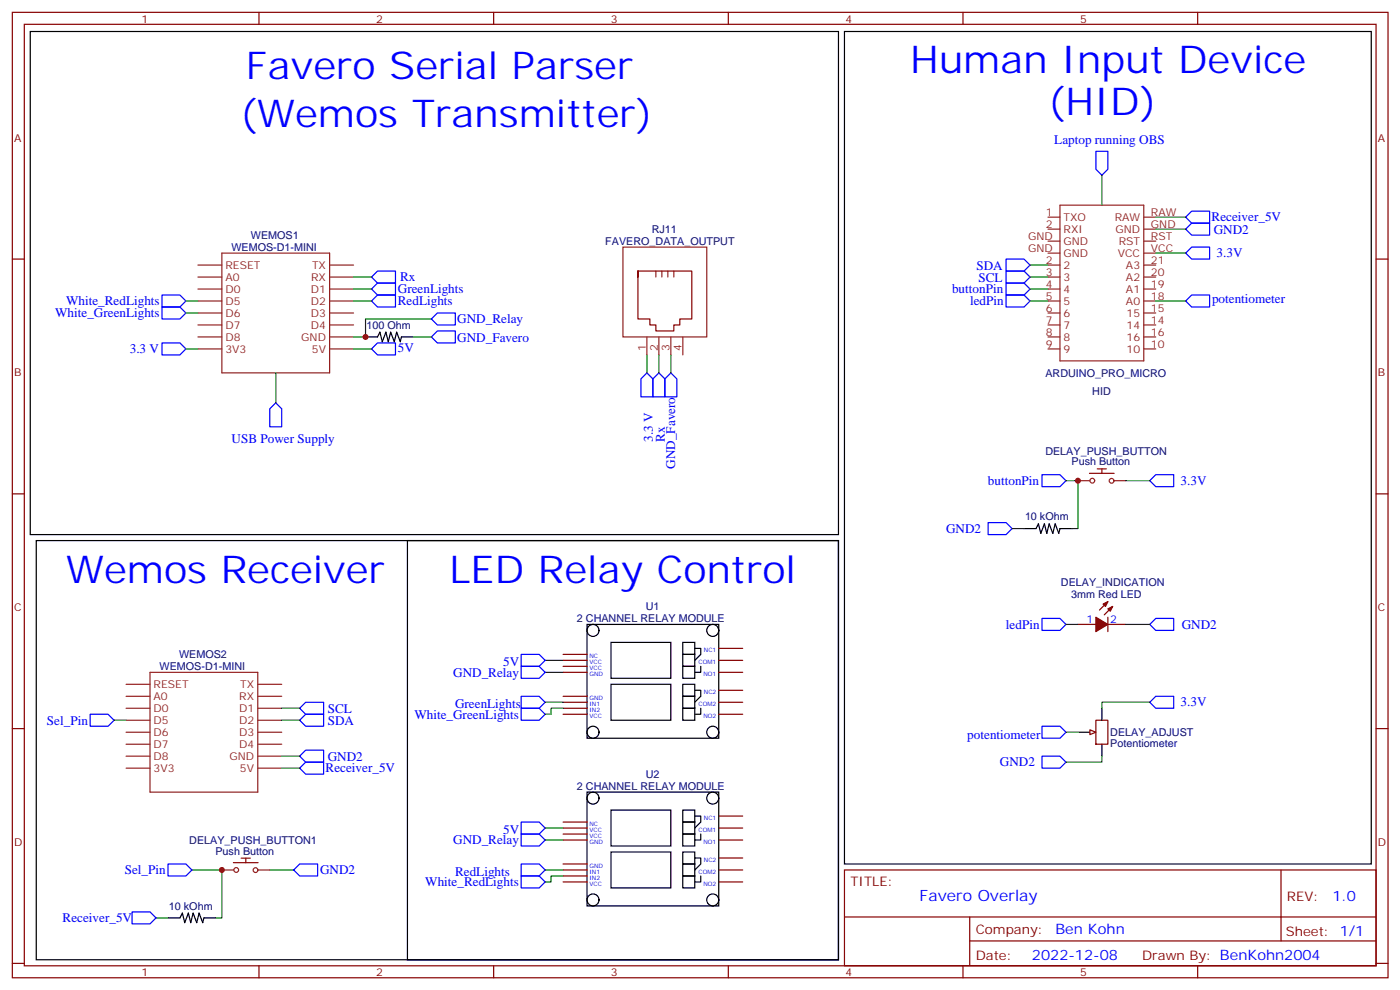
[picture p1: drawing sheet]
<svg xmlns="http://www.w3.org/2000/svg" width="413mm" height="292mm" viewBox="0 0 413 292" stroke-linecap="round" stroke-linejoin="round" font-family="sans-serif">
<g fill="none" stroke="#870000" stroke-width=".35">
<path d="M3.6 3.6h405.4v284.4h-405.4zM7.2 7.2h398.2v277.2h-398.2zM76.3 3.6v3.6M145.5 3.6v3.6M214.6 3.6v3.6M283.7 3.6v3.6M352.9 3.6v3.6M3.6 76.3h3.6M188 79.8h15.8v14.1h-3.5v1.8h-1.8v1.8h-5.2v-1.8h-1.8v-1.8h-3.5v-14.1v1.8M405.4 76.3h3.6M3.6 145.5h3.6M405.4 145.5h3.6"/>
<path d="M326.4 177.2l-2.4 2.5M327.8 178.6l-2.4 2.5M317.6 183.9h5.3M326.4 183.9h5.3M326.4 181.8v4.2M3.6 214.6h3.6M322.9 212.1h3.5v7.1h-3.5zM405.4 214.6h3.6M248.8 256.2h156.6v28.2h-156.6zM377.4 256.2v20.9M248.8 270.1h156.5M285.7 277.1h119.6"/>
<path d="M285.7 270.1v14.1M3.6 283.7h3.6M76.3 284.4v3.6M145.5 284.4v3.6M214.6 284.4v3.6M283.7 284.4v3.6M352.9 284.4v3.6M405.4 283.7h3.6"/>
</g>
<path d="M8.9 9.3h238.2v148.1h-238.2zM248.8 9.3h155.2v245.2h-155.2zM107.7 99.2h3.5l.7-1.4 .7 2.8 1.1-2.8 .7 2.8 .7-2.8 1.1 2.8 .7-2.8 1 2.8 .4-1.4h3.5M10.7 159.2h236.4v123.5h-236.4zM318 215.7h3.5M324.7 208.6v3.5M324.7 219.2v3.5" fill="none" stroke="#000" stroke-width=".35"/>
<g fill="none" stroke="#8c2424" stroke-width=".35">
<path d="M58.3 78.1h7.1M65.4 74.5h31.7v35.3h-31.7zM97.1 78.1h7.1M183.6 72.8h24.6v26.4h-24.6zM193.3 79.8v1.8M195 79.8v1.8M196.8 79.8v1.8M198.5 79.8v1.8M308.8 74.5h3.5M308.8 78.1h3.5M308.8 67.5h3.5M308.8 64h3.5"/>
<path d="M308.8 71h3.5M312.3 60.4h24.7v45.9h-24.7zM337 74.5h3.5M337 78.1h3.5M337 67.5h3.5M337 64h3.5M337 71h3.5M58.3 81.6h7.1M58.3 85.1h7.1M58.3 88.7h7.1M58.3 92.2h7.1M58.3 95.7h7.1"/>
<path d="M58.3 99.2h7.1M97.1 81.6h7.1M97.1 85.1h7.1M97.1 88.7h7.1M97.1 92.2h7.1M97.1 95.7h7.1M97.1 99.2h7.1M190.6 99.2v5.3M194.1 99.2v5.3M197.7 99.2v5.3M201.2 99.2v5.3M308.8 81.6h3.5"/>
<path d="M308.8 85.1h3.5M308.8 88.7h3.5M308.8 92.2h3.5M308.8 95.7h3.5M308.8 99.2h3.5M337 81.6h3.5M337 85.1h3.5M337 88.7h3.5M337 92.2h3.5M337 95.7h3.5M337 99.2h3.5M58.3 102.8h7.1"/>
<path d="M97.1 102.8h7.1M308.8 102.8h3.5M337 102.8h3.5M317.6 141.6h3.5M328.2 141.6h3.5M44.2 198h31.8v35.3h-31.8zM37.1 201.5h7.1M37.1 205.1h7.1M37.1 208.6h7.1M37.1 212.1h7.1M37.1 215.7h7.1M37.1 219.2h7.1"/>
<path d="M76 201.5h7M76 205.1h7M76 208.6h7M76 212.1h7M76 215.7h7M76 219.2h7M37.1 222.7h7.1M37.1 226.2h7.1M76 222.7h7M76 226.2h7"/>
<circle cx="321.8" cy="141.6" r=".71"/>
<circle cx="327.5" cy="141.6" r=".71"/>
</g>
<g fill="none" stroke="#00f" stroke-width=".35">
<path d="M322.9 44.6h3.5v5.2l-1.7 1.8-1.8-1.8zM296.4 76.3h5.3l1.8 1.8-1.8 1.7h-5.3zM296.4 79.8h5.3l1.8 1.8-1.8 1.8h-5.3zM349.4 67.5l1.7-1.8h5.3v3.6h-5.3zM109.5 81.6l1.7-1.8h5.3v3.6h-5.3zM127.1 99.2l1.8-1.7h5.3v3.5h-5.3zM47.7 101h5.3l1.8 1.8-1.8 1.7h-5.3zM81.2 118.6l1.8 1.8v5.3h-3.5v-5.3zM190.6 109.8l1.8 1.8v5.3h-3.6v-5.3zM194.1 109.8l1.8 1.8v5.3h-3.5v-5.3zM197.7 109.8l1.7 1.8v5.3h-3.5v-5.3zM88.3 208.6l1.8-1.8h5.3v3.6h-5.3z"/>
<path d="M88.3 212.1l1.8-1.7h5.3v3.5h-5.3zM90.1 220.9h5.3v3.6h-5.3l-1.8-1.8z"/>
</g>
<g fill="none" stroke="#008700" stroke-width=".35">
<path d="M324.7 51.6v8.8M303.5 78.1h5.3M340.5 67.5h8.9M104.2 81.6h5.3M121.8 99.2h5.3M127.1 93.9h-19.4v5.3h-3.5M303.5 81.6h5.3M54.8 102.8h3.5M81.2 109.8v8.8M190.6 104.5v5.3M194.1 104.5v5.3M197.7 104.5v5.3"/>
<path d="M83 208.6h5.3M83 212.1h5.3M83 222.7h5.3"/>
</g>
<path d="M321 139.4h7.3M323.3 138.1h2.7M324.7 138.1v1.4" fill="none" stroke="#900" stroke-width=".35"/>
<g fill="#870000" stroke="#870000" stroke-width=".35">
<path d="M322.9 181.8l3.5 2.1-3.5 2.1z"/>
<path d="M326.4 179.3l1.4-.7-.7 1.4z"/>
<path d="M325 177.9l1.4-.7-.7 1.4z"/>
</g>
<path d="M321.1 214.9l1.8 .8-1.8 .7z" fill="#f0f0f0" stroke="#870000" stroke-width=".35"/>
<g fill="none" stroke="#00f" stroke-width=".35">
<path d="M349.4 74.5l1.7-1.7h5.3v3.5h-5.3zM349.4 64l1.7-1.8h5.3v3.5h-5.3zM47.7 86.9h5.3l1.8 1.8-1.8 1.7h-5.3zM47.7 90.4h5.3l1.8 1.8-1.8 1.7h-5.3zM109.5 85.1l1.7-1.7h5.3v3.5h-5.3zM109.5 88.7l1.7-1.8h5.3v3.5h-5.3zM127.1 93.9l1.8-1.7h5.3v3.5h-5.3zM296.4 86.9h5.3l1.8 1.8-1.8 1.7h-5.3zM296.4 83.4h5.3l1.8 1.7-1.8 1.8h-5.3zM349.4 88.7l1.7-1.8h5.3v3.5h-5.3zM109.5 102.8l1.7-1.8h5.3v3.5h-5.3zM307 139.8h5.3l1.8 1.8-1.8 1.7h-5.3z"/>
<path d="M291.1 153.9h5.3l1.8 1.8-1.8 1.7h-5.3zM338.8 141.6l1.7-1.8h5.3v3.5h-5.3zM153.6 196.3h5.3l1.7 1.7-1.7 1.8h-5.3zM153.6 192.7h5.3l1.7 1.8-1.7 1.8h-5.3zM307 182.1h5.3l1.8 1.8-1.8 1.8h-5.3zM340.5 182.1h5.3v3.6h-5.3l-1.7-1.8zM26.6 210.4h5.3l1.7 1.7-1.7 1.8h-5.3zM153.6 205.1h5.3l1.7 1.7-1.7 1.8h-5.3zM153.6 208.6h5.3l1.7 1.8-1.7 1.7h-5.3zM307 213.9h5.3l1.8 1.8-1.8 1.7h-5.3zM338.8 206.8l1.7-1.7h5.3v3.5h-5.3zM88.3 226.2l1.8-1.7h5.3v3.5h-5.3z"/>
<path d="M307 222.7h5.3l1.8 1.8-1.8 1.7h-5.3zM49.5 254.5h5.3l1.8 1.7-1.8 1.8h-5.3zM86.5 256.2l1.8-1.7h5.3v3.5h-5.3zM153.6 242.1h5.3l1.7 1.8-1.7 1.7h-5.3zM153.6 245.6h5.3l1.7 1.8-1.7 1.8h-5.3zM153.6 254.5h5.3l1.7 1.7-1.7 1.8h-5.3zM153.6 258h5.3l1.7 1.8-1.7 1.7h-5.3zM38.9 268.6h5.3l1.8 1.7-1.8 1.8h-5.3z"/>
</g>
<g fill="none" stroke="#008700" stroke-width=".35">
<path d="M340.5 74.5h8.9M340.5 64h8.9M54.8 88.7h3.5M54.8 92.2h3.5M104.2 88.7h5.3M104.2 85.1h5.3M303.5 88.7h5.3M303.5 85.1h5.3M340.5 88.7h8.9M104.2 102.8h5.3M298.2 155.7h3.5M314.1 141.6h3.5v14.1h-1.8"/>
<path d="M331.7 141.6h7.1M160.6 198h5.3M160.6 194.5h5.3M314.1 183.9h3.5M331.7 183.9h7.1M33.6 212.1h3.5M160.6 206.8h5.3M165.9 208.6h-3.5v1.8h-1.8M314.1 215.7h3.9M338.8 206.8h-14.1v1.8M83 226.2h5.3M324.7 222.7v1.8h-10.6"/>
<path d="M56.6 256.2h8.8v14.1h-1.8M79.5 256.2h7M160.6 243.9h5.3M160.6 247.4h5.3M160.6 256.2h5.3M165.9 258h-3.5v1.8h-1.8M46 270.3h3.5"/>
</g>
<g fill="none" stroke="#000" stroke-width=".35">
<path d="M120.1 159.2h127v123.5h-127zM301.7 155.7h3.6l.7-1.4 .7 2.8 1-2.8 .7 2.8 .7-2.8 1.1 2.8 .7-2.8 1.1 2.8 .3-1.4h3.5M173 183.9h38.8v33.5h-38.8zM180 189.2h17.7v10.6h-17.7zM201.2 189.2h3.5v3.5h-3.5zM201.2 192.7h3.5v3.6h-3.5zM201.2 196.3h3.5v3.5h-3.5zM204.7 191h1.8v1.7l-1.8 1.8M206.5 196.3v1.7h-1.8M180 201.5h17.7v10.6h-17.7zM201.2 208.6h3.5v3.5h-3.5zM201.2 205.1h3.5v3.5h-3.5z"/>
<path d="M201.2 201.5h3.5v3.6h-3.5zM204.7 203.3h1.8v1.8l-1.8 1.7M206.5 208.6v1.8h-1.8M173 233.3h38.8v33.5h-38.8zM180 238.6h17.7v10.6h-17.7zM201.2 238.6h3.5v3.5h-3.5zM180 250.9h17.7v10.6h-17.7zM201.2 258h3.5v3.5h-3.5zM201.2 254.5h3.5v3.5h-3.5zM201.2 250.9h3.5v3.6h-3.5zM201.2 242.1h3.5v3.5h-3.5zM201.2 245.6h3.5v3.6h-3.5z"/>
<path d="M204.7 252.7h1.8v1.8l-1.8 1.7M204.7 240.3h1.8v1.8l-1.8 1.8M206.5 258v1.8h-1.8M206.5 245.6v1.8h-1.8M49.5 270.3h3.5l.7-1.4 .7 2.8 1.1-2.8 .7 2.8 .7-2.8 1.1 2.8 .7-2.8 1 2.8 .4-1.4h3.5"/>
<circle cx="174.7" cy="185.7" r="1.76"/>
<circle cx="210" cy="185.7" r="1.76"/>
<circle cx="174.7" cy="215.7" r="1.76"/>
<circle cx="210" cy="215.7" r="1.76"/>
<circle cx="174.7" cy="235.1" r="1.76"/>
<circle cx="210" cy="235.1" r="1.76"/>
<circle cx="174.7" cy="265" r="1.76"/>
<circle cx="210" cy="265" r="1.76"/>
</g>
<g fill="none" stroke="#870000" stroke-width=".35">
<path d="M165.9 192.7h7.1M165.9 194.5h7.1M165.9 196.3h7.1M165.9 198h7.1M211.8 194.5h7M211.8 198h7M211.8 191h7M165.9 210.4h7.1M165.9 208.6h7.1M165.9 206.8h7.1M165.9 205.1h7.1M211.8 210.4h7"/>
<path d="M211.8 206.8h7M211.8 203.3h7M165.9 259.8h7.1M165.9 258h7.1M165.9 256.2h7.1M165.9 254.5h7.1M165.9 242.1h7.1M165.9 243.9h7.1M165.9 245.6h7.1M165.9 247.4h7.1M211.8 259.8h7M211.8 256.2h7"/>
<path d="M211.8 243.9h7M211.8 247.4h7M211.8 252.7h7M211.8 240.3h7"/>
</g>
<path d="M68.8 254.1h7.2M71.1 252.7h2.6M72.4 252.8v1.3" fill="none" stroke="#900" stroke-width=".35"/>
<g fill="none" stroke="#8c2424" stroke-width=".35">
<path d="M65.4 256.2h3.5M76 256.2h3.5"/>
<circle cx="69.6" cy="256.2" r=".71"/>
<circle cx="75.3" cy="256.3" r=".71"/>
</g>
<g fill="#c00">
<circle cx="317.6" cy="141.6" r=".88"/>
<circle cx="107.7" cy="99.2" r=".88"/>
<circle cx="65.4" cy="256.2" r=".88"/>
</g>
<g font-size="11.3" fill="#00f">
<text x="72.4" y="23.4">Favero Serial Parser</text>
<text x="268.2" y="21.6">Human Input Device</text>
<text x="308.8" y="34">(HID)</text>
<text x="70.7" y="37.5">(Wemos Transmitter)</text>
<text x="19.5" y="171.6">Wemos Receiver</text>
<text x="132.4" y="171.6">LED Relay Control</text>
</g>
<text font-size="4.6" fill="#00f" x="270.9" y="265.3">Favero Overlay</text>
<g font-size="4.2" fill="#00f">
<text x="392.6" y="265.5">1.0</text>
<text x="311" y="275">Ben Kohn</text>
<text x="304.1" y="282.9">2022-12-08</text>
</g>
<g font-size="3.9" fill="#00f">
<text x="310.6" y="42.3">Laptop running OBS</text>
<text x="357" y="65.2">Receiver_5V</text>
<text x="357.6" y="68.8">GND2</text>
<text x="358.5" y="75.8">3.3V</text>
<text x="117.9" y="82.8">Rx</text>
<text x="287.7" y="79.4">SDA</text>
<text x="288.3" y="82.9">SCL</text>
<text x="19.5" y="89.9">White_RedLights</text>
<text x="117.2" y="86.4">GreenLights</text>
<text x="117.2" y="89.9">RedLights</text>
<text x="280.5" y="86.4">buttonPin</text>
<text x="285.8" y="89.9">ledPin</text>
<text x="357.1" y="89.4">potentiometer</text>
<text x="16.3" y="93.4">White_GreenLights</text>
<text x="134.7" y="95.2">GND_Relay</text>
<text x="134.7" y="100.6">GND_Favero</text>
<text x="38.2" y="104">3.3 V</text>
<text x="117.2" y="103.7">5V</text>
<text x="68.3" y="130.5">USB Power Supply</text>
<text x="192.4" y="130.2" transform="rotate(-90 192.4 130.2)">3.3 V</text>
<text x="195.9" y="130.2" transform="rotate(-90 195.9 130.2)">Rx</text>
<text x="198.9" y="138.1" transform="rotate(-90 198.9 138.1)">GND_Favero</text>
<text x="291.1" y="142.8">buttonPin</text>
<text x="347.9" y="142.8">3.3V</text>
<text x="278.8" y="156.9">GND2</text>
<text x="296.4" y="185.2">ledPin</text>
<text x="348.2" y="185.3">GND2</text>
<text x="148.2" y="196.1">5V</text>
<text x="133.5" y="199.3">GND_Relay</text>
<text x="96.6" y="209.9">SCL</text>
<text x="134.1" y="208.6">GreenLights</text>
<text x="347.9" y="208.1">3.3V</text>
<text x="13.8" y="213.4">Sel_Pin</text>
<text x="96.6" y="213.4">SDA</text>
<text x="122.1" y="211.6">White_GreenLights</text>
<text x="285" y="217.6">potentiometer</text>
<text x="96" y="227.5">Receiver_5V</text>
<text x="96.6" y="224">GND2</text>
<text x="294.6" y="225.7">GND2</text>
<text x="148.2" y="245.5">5V</text>
<text x="133.5" y="248.7">GND_Relay</text>
<text x="36.8" y="257.5">Sel_Pin</text>
<text x="94.3" y="257.5">GND2</text>
<text x="134.1" y="258">RedLights</text>
<text x="125.3" y="261">White_RedLights</text>
<text x="18.5" y="271.6">Receiver_5V</text>
</g>
<g font-size="3.9" fill="#800">
<text x="250.6" y="260.8">TITLE:</text>
<text x="379.2" y="265.5">REV:</text>
<text x="287.5" y="275">Company:</text>
<text x="378.9" y="275.6">Sheet: 1/1</text>
<text x="287.5" y="282.7">Date:</text>
<text x="336.5" y="282.8">Drawn By: BenKohn2004</text>
</g>
<g font-size="3.2" fill="#800">
<text x="41.7" y="6.6">1</text>
<text x="110.9" y="6.6">2</text>
<text x="180" y="6.6">3</text>
<text x="249.2" y="6.6">4</text>
<text x="318.3" y="6.6">5</text>
<text x="4.2" y="41.7">A</text>
<text x="406" y="41.7">A</text>
<text x="4.2" y="110.9">B</text>
<text x="406" y="110.9">B</text>
<text x="4.2" y="180">C</text>
<text x="406" y="180">C</text>
<text x="4.2" y="249.2">D</text>
<text x="406" y="249.2">D</text>
<text x="41.7" y="287.4">1</text>
<text x="110.9" y="287.4">2</text>
<text x="180" y="287.4">3</text>
<text x="249.2" y="287.4">4</text>
<text x="318.3" y="287.4">5</text>
</g>
<g font-size="3.2" fill="#8d2323">
<text x="308.2" y="63.6">1</text>
<text x="313.4" y="65">TXO</text>
<text x="328.4" y="65">RAW</text>
<text x="339.1" y="63.6">RAW</text>
<text x="302.9" y="70.7">GND</text>
<text x="308.2" y="67.1">2</text>
<text x="313.4" y="68.5">RXI</text>
<text x="328.7" y="68.5">GND</text>
<text x="339.1" y="67.1">GND</text>
<text x="339.1" y="70.7">RST</text>
<text x="302.9" y="74.2">GND</text>
<text x="308.2" y="77.7">2</text>
<text x="313.4" y="75.6">GND</text>
<text x="313.4" y="72.1">GND</text>
<text x="329.3" y="75.6">VCC</text>
<text x="329.6" y="72.1">RST</text>
<text x="339.1" y="77.7">21</text>
<text x="339.1" y="74.2">VCC</text>
<text x="66.4" y="79.1">RESET</text>
<text x="66.4" y="82.7">A0</text>
<text x="91.7" y="82.7">RX</text>
<text x="91.9" y="79.1">TX</text>
<text x="308.2" y="81.2">3</text>
<text x="313.4" y="79.1">2</text>
<text x="313.4" y="82.7">3</text>
<text x="331.8" y="82.7">A2</text>
<text x="331.8" y="79.1">A3</text>
<text x="339.1" y="81.2">20</text>
<text x="66.4" y="86.2">D0</text>
<text x="66.4" y="89.7">D5</text>
<text x="91.6" y="89.7">D2</text>
<text x="91.6" y="86.2">D1</text>
<text x="308.2" y="84.8">4</text>
<text x="308.2" y="88.3">5</text>
<text x="313.4" y="86.2">4</text>
<text x="313.4" y="89.7">5</text>
<text x="331.8" y="89.7">A0</text>
<text x="331.8" y="86.2">A1</text>
<text x="339.1" y="88.3">18</text>
<text x="339.1" y="84.8">19</text>
<text x="66.4" y="93.2">D6</text>
<text x="91.6" y="93.2">D3</text>
<text x="308.2" y="91.8">6</text>
<text x="308.2" y="95.4">7</text>
<text x="313.4" y="93.2">6</text>
<text x="331.9" y="93.2">15</text>
<text x="339.1" y="95.4">14</text>
<text x="339.1" y="91.8">15</text>
<text x="66.4" y="96.8">D7</text>
<text x="66.4" y="100.3">D8</text>
<text x="88.8" y="100.3">GND</text>
<text x="91.6" y="96.8">D4</text>
<text x="308.2" y="98.9">8</text>
<text x="313.4" y="96.8">7</text>
<text x="313.4" y="100.3">8</text>
<text x="331.9" y="100.3">16</text>
<text x="331.9" y="96.8">14</text>
<text x="339.1" y="98.9">16</text>
<text x="66.4" y="103.8">3V3</text>
<text x="91.9" y="103.8">5V</text>
<text x="190.3" y="103.4" transform="rotate(-90 190.3 103.4)">1</text>
<text x="193.8" y="103.4" transform="rotate(-90 193.8 103.4)">2</text>
<text x="197.3" y="103.4" transform="rotate(-90 197.3 103.4)">3</text>
<text x="200.8" y="103.4" transform="rotate(-90 200.8 103.4)">4</text>
<text x="308.2" y="102.4">9</text>
<text x="313.4" y="103.8">9</text>
<text x="331.9" y="103.8">10</text>
<text x="339.1" y="102.4">10</text>
<text x="45.3" y="202.6">RESET</text>
<text x="70.8" y="202.6">TX</text>
<text x="45.3" y="206.1">A0</text>
<text x="45.3" y="209.7">D0</text>
<text x="70.4" y="209.7">D1</text>
<text x="70.5" y="206.1">RX</text>
<text x="45.3" y="213.2">D5</text>
<text x="70.4" y="213.2">D2</text>
<text x="45.3" y="216.7">D6</text>
<text x="45.3" y="220.2">D7</text>
<text x="70.4" y="220.2">D4</text>
<text x="70.4" y="216.7">D3</text>
<text x="45.3" y="223.8">D8</text>
<text x="45.3" y="227.3">3V3</text>
<text x="67.6" y="223.8">GND</text>
<text x="70.7" y="227.3">5V</text>
</g>
<g font-size="3.2" fill="#000080">
<text x="73.9" y="70.4">WEMOS1</text>
<text x="192.1" y="68.7">RJ11</text>
<text x="68.2" y="74">WEMOS-D1-MINI</text>
<text x="178.4" y="72.2">FAVERO_DATA_OUTPUT</text>
<text x="108" y="96.8">100 Ohm</text>
<text x="308" y="111">ARDUINO_PRO_MICRO</text>
<text x="321.8" y="116.3">HID</text>
<text x="308" y="133.9">DELAY_PUSH_BUTTON</text>
<text x="315.7" y="137">Push Button</text>
<text x="302" y="153.3">10 kOhm</text>
<text x="312.6" y="172.7">DELAY_INDICATION</text>
<text x="190.3" y="179.6">U1</text>
<text x="315.6" y="176.2">3mm Red LED</text>
<text x="170" y="183.3">2 CHANNEL RELAY MODULE</text>
<text x="47" y="197.4">WEMOS-D1-MINI</text>
<text x="52.8" y="193.9">WEMOS2</text>
<text x="327.1" y="220">Potentiometer</text>
<text x="327.1" y="216.8">DELAY_ADJUST</text>
<text x="170" y="232.7">2 CHANNEL RELAY MODULE</text>
<text x="190.3" y="229">U2</text>
<text x="55.8" y="248.5">DELAY_PUSH_BUTTON1</text>
<text x="63.5" y="251.7">Push Button</text>
<text x="49.8" y="267.9">10 kOhm</text>
</g>
<g font-size="3.2" fill="#00f">
<text x="320.2" y="183.6">1</text>
<text x="327.1" y="183.6">2</text>
</g>
<g font-size="1.8" fill="#00f">
<text x="173.7" y="193.8">NC</text>
<text x="173.7" y="195.5">VCC</text>
<text x="173.7" y="197.3">VCC</text>
<text x="205.8" y="195.5">COM1</text>
<text x="207.4" y="192">NC1</text>
<text x="173.7" y="199.1">GND</text>
<text x="207.2" y="199.1">NO1</text>
<text x="173.7" y="209.7">IN2</text>
<text x="173.7" y="207.9">IN1</text>
<text x="173.7" y="206.1">GND</text>
<text x="205.8" y="207.9">COM2</text>
<text x="207.4" y="204.4">NC2</text>
<text x="173.7" y="211.4">VCC</text>
<text x="207.2" y="211.4">NO2</text>
<text x="173.7" y="243.2">NC</text>
<text x="173.7" y="244.9">VCC</text>
<text x="205.8" y="244.9">COM1</text>
<text x="207.4" y="241.4">NC1</text>
<text x="173.7" y="246.7">VCC</text>
<text x="173.7" y="248.5">GND</text>
<text x="207.2" y="248.5">NO1</text>
<text x="173.7" y="257.3">IN1</text>
<text x="173.7" y="255.5">GND</text>
<text x="205.8" y="257.3">COM2</text>
<text x="207.4" y="253.8">NC2</text>
<text x="173.7" y="260.8">VCC</text>
<text x="173.7" y="259">IN2</text>
<text x="207.2" y="260.8">NO2</text>
</g>
</svg>
